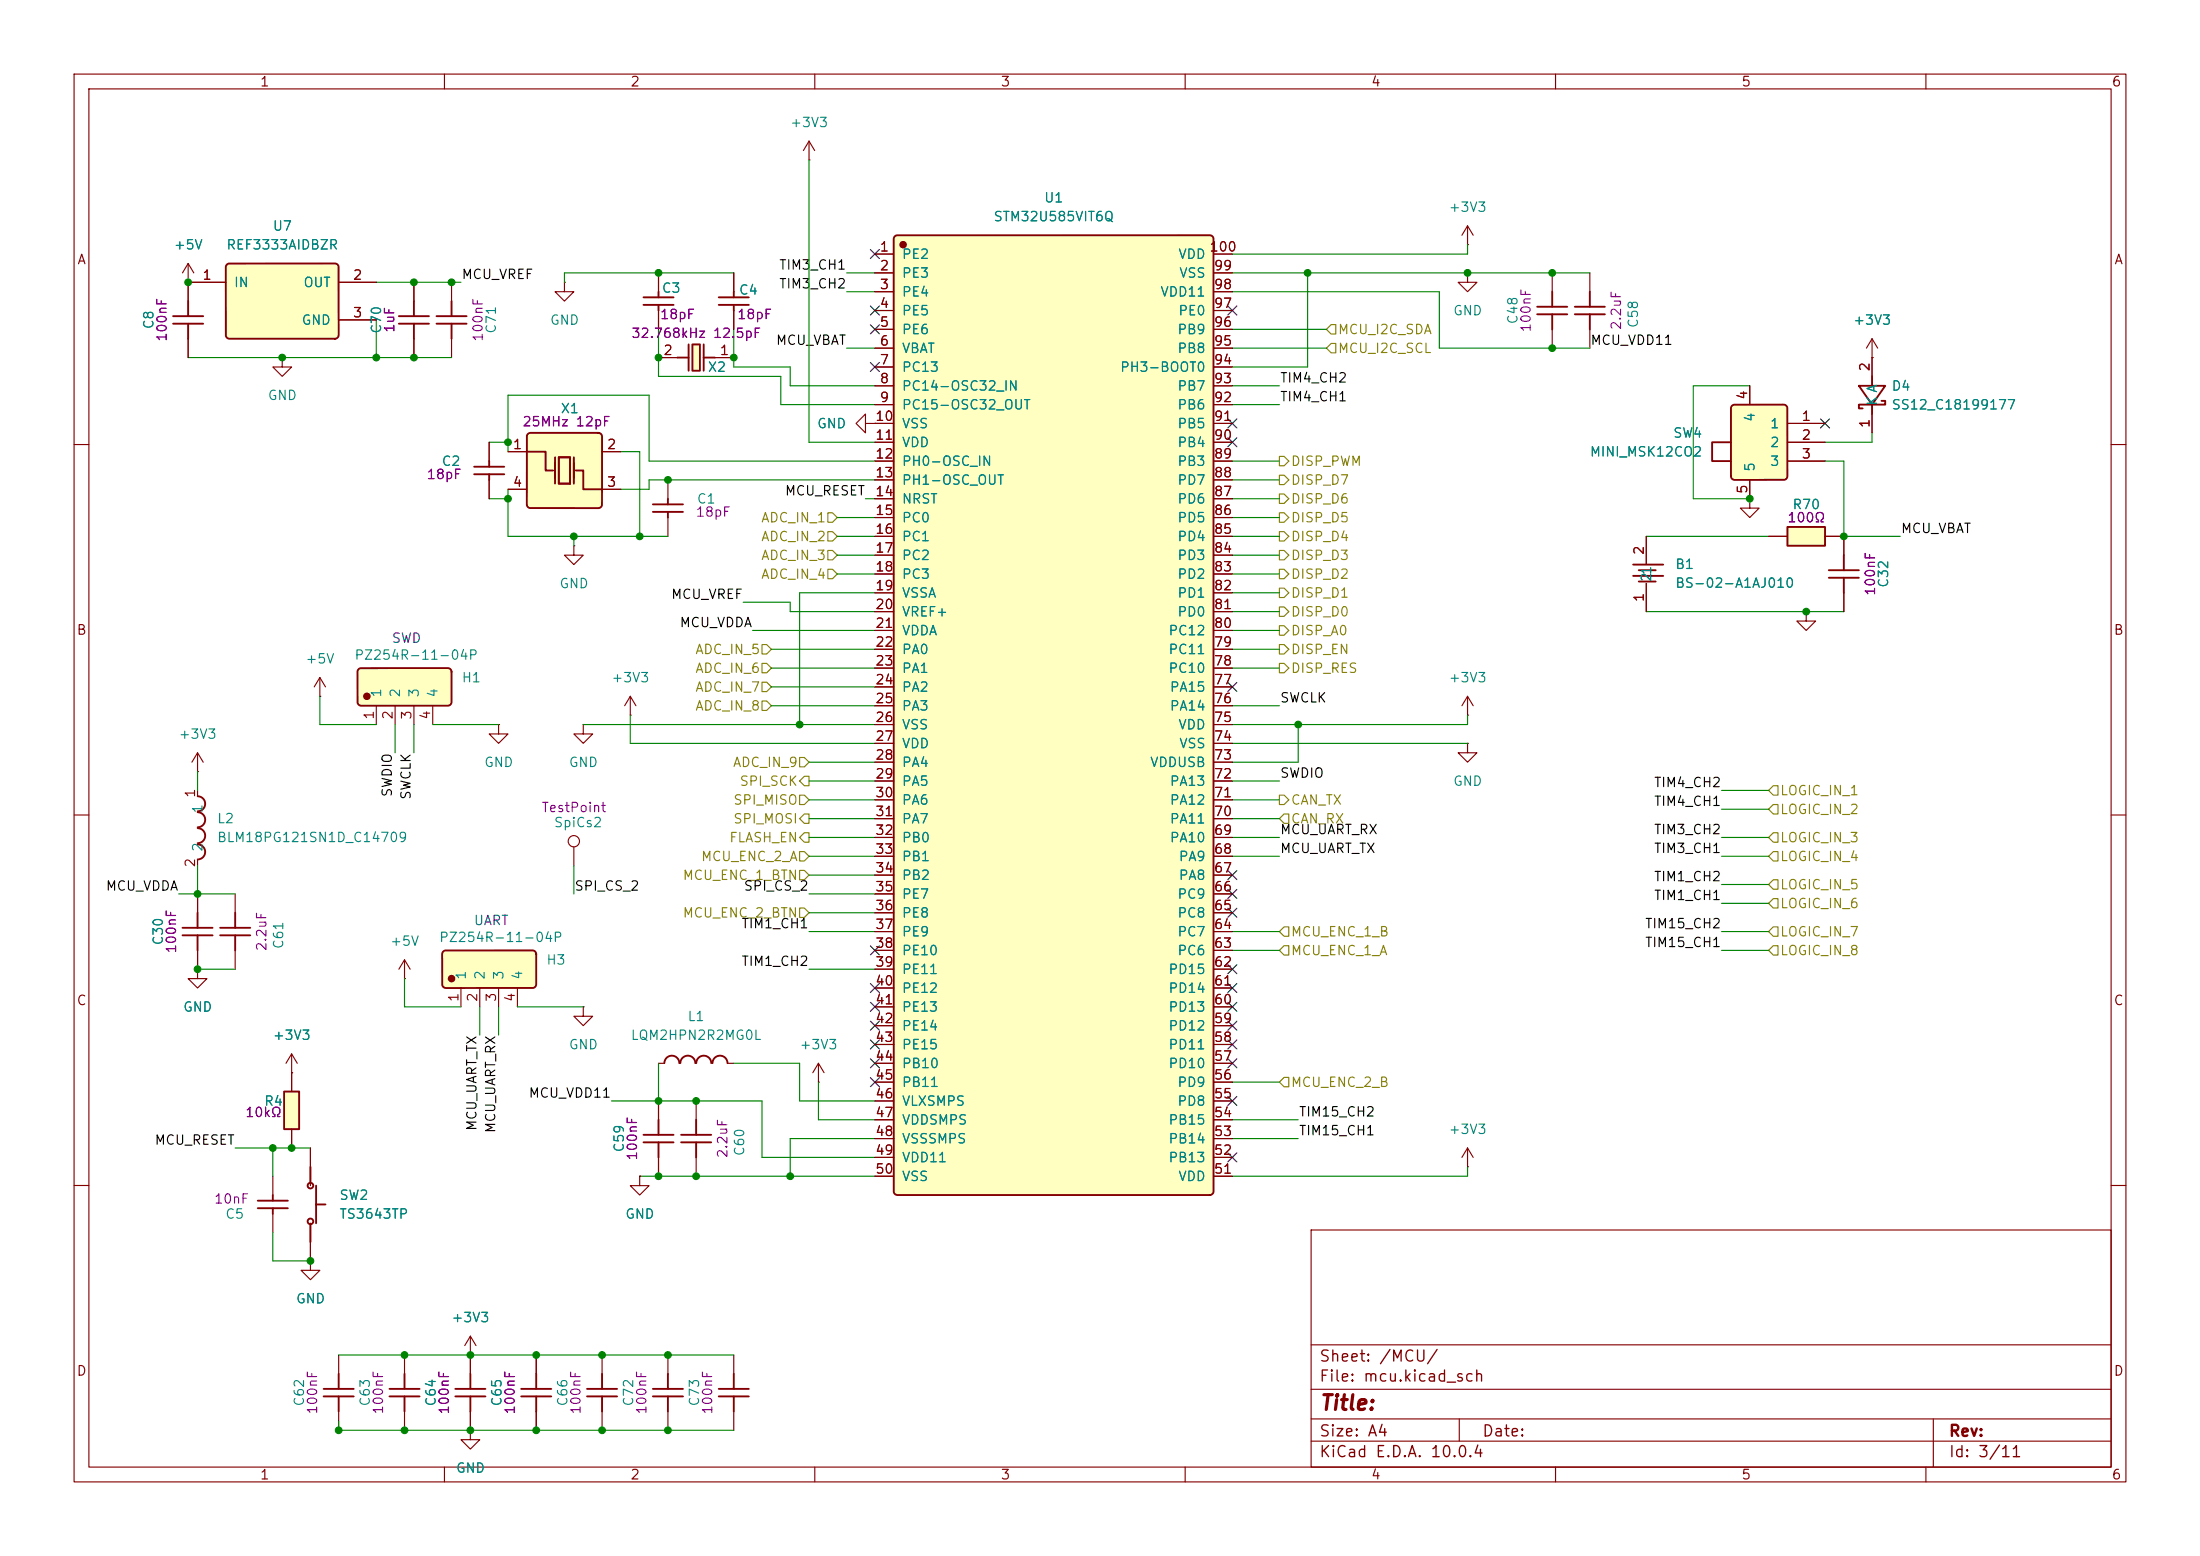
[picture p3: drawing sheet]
<svg xmlns="http://www.w3.org/2000/svg" width="297mm" height="210mm" viewBox="0 0 297 210" stroke-linecap="round" stroke-linejoin="round" font-family="sans-serif">
<g fill="none" stroke="#840000" stroke-width=".15">
<path d="M10 10h277v190h-277zM12 12h273v186h-273zM60 10v2M110 10v2M160 10v2M210 10v2M260 10v2M214.6 36.8v2.6M214.6 44.5v2.5M10 60h2M285 60h2M10 110h2"/>
<path d="M285 110h2M198.1 157.5h.1M198.1 154.9l-.7 1.3M198.1 154.9l.8 1.3M198.1 154.9v2.6M10 160h2M177 166h108v32h-108zM285 160h2M60 198v2M110 198v2M160 198v2M177 194.5h108"/>
<path d="M177 191.5h108M177 187.5h108M177 181.5h108M197 191.5v3M210 198v2M260 198v2M261 191.5v6.5"/>
</g>
<path d="M214.6 39.4v2M212.6 41.4h4.1M212.6 42.4h4.1M214.6 42.4v2.1" fill="none" stroke="#840000" stroke-width=".25"/>
<path d="M71.3 58.6l.3-.2h9.2a.51 .51 0 0 1 .5 .5v9.3l-.2 .2-.3 .2h-9.3l-.2-.2-.2-.3v-9.3z" fill="#ffffc2"/>
<g fill="none" stroke="#840000" stroke-width=".25">
<path d="M71.3 58.6l.3-.2h9.2a.51 .51 0 0 1 .5 .5v9.3l-.2 .2-.3 .2h-9.3l-.2-.2-.2-.3v-9.3zM251 52.1h3.5l-1.8 2.5zM252.7 50.8v1.3M252.7 54.6v1.3M254 54.1h.5v.5h-3.5v.5h.5M71.1 61h2.6v2.5h1M74.9 61.7v3.6M75.4 61.7h1.6v3.6h-1.6zM77.5 61.7v3.6M77.7 63.5h1v2.5h2.6M41.9 157.5v2M34.8 162.1h4.1"/>
<path d="M34.8 163.1h4.1M36.8 161.3v.8M36.8 163.1v.7M41.9 165.4v2.2M42.7 162.6h1.2M42.7 160v5.1"/>
<circle cx="41.9" cy="160" r=".38"/>
<circle cx="41.9" cy="164.8" r=".38"/>
</g>
<g fill="none" stroke="#840000" stroke-width=".15">
<path d="M116.8 57.2v-1.3l-1.2 1.3 1.2 1.2v-1.2h1.3M118.1 57.2h.1M252.7 48.3h.1M252.7 45.7v5.1M252.7 55.9v2.5M252.7 45.7l-.7 1.3M252.7 45.7l.8 1.3M68.6 61h2.5M68.6 66h2.5M81.3 61h2.5M81.3 66h2.5M198.1 96.5h.1"/>
<path d="M198.1 94l-.7 1.3M198.1 94l.8 1.3M198.1 94v2.5M243.8 82.6v1.2h1.3l-1.3 1.3-1.2-1.3h1.2M243.8 82.6h.1M36.8 158.8v2.5M41.9 154.9v5.1M36.8 163.8v2.6M41.9 170.2v1.3h-1.3l1.3 1.2 1.3-1.2h-1.3M41.9 170.2h.1M41.9 165.1v5.1"/>
</g>
<path d="M93.5 46.5h1v3.5h-1z" fill="#ffffc2"/>
<g fill="none" stroke="#840000" stroke-width=".25">
<path d="M99.1 39.4v.7M91.4 48.3h1.6M93 46.5v3.5M93.5 46.5h1v3.5h-1zM95 48.3h1.5M95 46.5v3.5M97 40.1h4.1M97 41.1h4.1M99.1 41.1v.8M246.9 77h4.1M246.9 78h4.1M248.9 74.9v2.1"/>
<path d="M248.9 78v2M43.7 188.5h4.1M43.7 187.5h4.1M45.7 185.4v2.1M45.7 188.5v2M52.6 188.5h4M52.6 187.5h4M54.6 185.4v2.1M54.6 188.5v2"/>
</g>
<path d="M99.1 36.8v2.6M88.9 48.3h2.5M96.5 48.3h2.6M99.1 41.9v2.6M248.9 72.4v2.5M248.9 80v2.6M45.7 182.9v2.5M45.7 190.5v2.5M54.6 182.9v2.5M54.6 190.5v2.5" fill="none" stroke="#840000" stroke-width=".15"/>
<path d="M241.3 71.1h5.1v2.6h-5.1z" fill="#ffffc2"/>
<path d="M241.3 71.1h5.1v2.6h-5.1z" fill="none" stroke="#840000" stroke-width=".25"/>
<path d="M238.8 72.4h2.5M246.4 72.4h2.5" fill="none" stroke="#840000" stroke-width=".15"/>
<path d="M38.4 147.3h2v5.1h-2z" fill="#ffffc2"/>
<g fill="none" stroke="#840000" stroke-width=".25">
<path d="M88.9 39.4v.7M209.5 39.4v2M53.8 42.7h4.1M53.8 43.7h4.1M55.9 40.6v2.1M55.9 43.7v2M58.9 42.7h4.1M58.9 43.7h4.1M61 40.6v2.1M61 43.7v2M86.9 40.1h4M86.9 41.1h4"/>
<path d="M88.9 41.1v.8M207.5 42.4h4.1M207.5 41.4h4.1M209.5 42.4v2.1M64 63h4.1M64 64h4.1M66 62.2v.8M66 64v.8M220.5 77.7h4M220.5 76.2h4M221.2 78.5h2.3M221.2 77h2.3"/>
<path d="M24.6 126.2h4.1M24.6 125.2h4.1M26.7 123.2v2M26.7 126.2v2.1M29.7 126.2h4.1M29.7 125.2h4.1M31.7 123.2v2M31.7 126.2v2.1M38.4 147.3h2v5.1h-2z"/>
</g>
<g fill="none" stroke="#840000" stroke-width=".15">
<path d="M109.2 19.1l.8 1.2M109.2 19.1l-.7 1.2M109.2 19.1v2.5M55.9 38.1v2.5M61 38.1v2.5M76.2 38.1v1.3h1.3l-1.3 1.2-1.3-1.2h1.3M76.2 38.1h.1M88.9 36.8v2.6M109.2 21.6h.1M209.5 36.8v2.6M38.1 48.3v1.2h1.3l-1.3 1.3-1.3-1.3h1.3M38.1 48.3h.1"/>
<path d="M55.9 45.7v2.6M61 45.7v2.6M66 59.7v2.5M88.9 41.9v2.6M209.5 44.5v2.5M66 64.8v2.5M77.5 73.7v1.2h1.2l-1.2 1.3-1.3-1.3h1.3M77.5 73.7h.1M222.2 72.4v3.8M222.2 78.7v3.9M67.3 97.8v1.3h-1.3l1.3 1.2 1.3-1.2h-1.3M67.3 97.8h.1"/>
<path d="M78.7 97.8v1.3h-1.2l1.2 1.2 1.3-1.2h-1.3M78.7 97.8h.1M85.1 96.5h.1M85.1 94l.8 1.3M85.1 94l-.8 1.3M85.1 94v2.5M26.7 130.8v1.3h-1.3l1.3 1.3 1.2-1.3h-1.2M26.7 130.8h.1M26.7 120.7v2.5M26.7 128.3v2.5M31.7 120.7v2.5M31.7 128.3v2.5"/>
<path d="M39.4 144.8h.1M39.4 142.2v5.1M39.4 152.4v2.5M39.4 142.2l.7 1.3M39.4 142.2l-.8 1.3"/>
</g>
<path d="M30.6 35.7l.3-.1h14.3h.3l.2 .4v9.2a.51 .51 0 0 1-.5 .5h-14.2l-.3-.1-.2-.3v-9.2z" fill="#ffffc2"/>
<path d="M30.6 35.7l.3-.1h14.3h.3l.2 .4v9.2a.51 .51 0 0 1-.5 .5h-14.2l-.3-.1-.2-.3v-9.2zM23.4 43.7h4M23.4 42.7h4M25.4 40.6v2.1M25.4 43.7v2" fill="none" stroke="#840000" stroke-width=".25"/>
<g fill="none" stroke="#840000" stroke-width=".15">
<path d="M25.4 38.1h.1M25.4 38.1h5.1M25.4 35.6l.8 1.2M25.4 35.6l-.8 1.2M25.4 35.6v5M45.7 38.1h5.1M25.4 45.7v2.6M45.7 43.2h5.1M236.2 67.3v1.3h-1.3l1.3 1.3 1.3-1.3h-1.3M236.2 67.3h.1M54.6 132.1h.1M54.6 129.5l-.8 1.3"/>
<path d="M54.6 129.5l.8 1.3M54.6 129.5v2.6"/>
</g>
<path d="M233.8 54.8l.3-.2h6.7l.3 .1 .2 .3v9.3l-.1 .2-.3 .3h-6.7a.51 .51 0 0 1-.5-.5v-9.2z" fill="#ffffc2"/>
<path d="M233.7 59.7h-2.6v2.5h2.6M233.8 54.8l.3-.2h6.7l.3 .1 .2 .3v9.3l-.1 .2-.3 .3h-6.7a.51 .51 0 0 1-.5-.5v-9.2zM88.1 68.1h4.1M88.1 69.1h4.1M90.2 67.3v.8M90.2 69.1v.8" fill="none" stroke="#840000" stroke-width=".25"/>
<path d="M236.2 52.1v2.5M241.3 57.2h5.1M241.3 59.7h5.1M90.2 64.8v2.5M90.2 69.9v2.5M236.2 64.8v2.5M241.3 62.2h5.1M63.5 182.9h.1M63.5 180.3l.8 1.3M63.5 180.3l-.8 1.3M63.5 180.3v2.6" fill="none" stroke="#840000" stroke-width=".15"/>
<path d="M48.4 90.3l.3-.1h11.8a.51 .51 0 0 1 .5 .5v4l-.1 .3-.3 .2-11.8 .1-.3-.1-.2-.4v-4.1z" fill="#ffffc2"/>
<circle cx="49.5" cy="94" r=".38" fill="#840000" stroke="#840000" stroke-width=".25"/>
<path d="M48.4 90.3l.3-.1h11.8a.51 .51 0 0 1 .5 .5v4l-.1 .3-.3 .2-11.8 .1-.3-.1-.2-.4v-4.1z" fill="none" stroke="#840000" stroke-width=".25"/>
<path d="M43.2 94h.1M43.2 91.4l-.8 1.3M43.2 91.4l.7 1.3M43.2 91.4v2.6M50.8 95.3v2.5M53.3 95.3v2.5M55.9 95.3v2.5M58.4 95.3v2.5" fill="none" stroke="#840000" stroke-width=".15"/>
<path d="M120.8 31.9l.3-.1h42.2h.3l.2 .3v128.7a.51 .51 0 0 1-.5 .5h-42.1l-.3-.1-.2-.2-.1-128.7z" fill="#ffffc2"/>
<circle cx="121.9" cy="33" r=".38" fill="#840000" stroke="#840000" stroke-width=".25"/>
<g fill="none" stroke="#840000" stroke-width=".25">
<path d="M120.8 31.9l.3-.1h42.2h.3l.2 .3v128.7a.51 .51 0 0 1-.5 .5h-42.1l-.3-.1-.2-.2-.1-128.7zM26.7 107.5a1.01 1.01 0 0 1 1 1 1.01 1.01 0 0 1-1 1M26.7 114a1.01 1.01 0 0 1 1 1 1.01 1.01 0 0 1-1 1M26.7 109.6a1.01 1.01 0 0 1 1 1 1.01 1.01 0 0 1-1 1M26.7 111.8a1.01 1.01 0 0 1 1 1 1.01 1.01 0 0 1-1 1M70.4 188.5h4M70.4 187.5h4M72.4 185.4v2.1M72.4 188.5v2M79.2 188.5h4.1M79.2 187.5h4.1M81.3 185.4v2.1"/>
<path d="M81.3 188.5v2"/>
</g>
<g fill="none" stroke="#840000" stroke-width=".15">
<path d="M118.1 34.3h2.5M118.1 36.8h2.5M118.1 39.4h2.5M163.8 34.3h2.6M163.8 36.8h2.6M163.8 39.4h2.6M118.1 41.9h2.5M118.1 44.5h2.5M118.1 47h2.5M118.1 49.5h2.5M118.1 52.1h2.5M118.1 54.6h2.5"/>
<path d="M118.1 57.2h2.5M118.1 59.7h2.5M163.8 41.9h2.6M163.8 44.5h2.6M163.8 47h2.6M163.8 49.5h2.6M163.8 52.1h2.6M163.8 54.6h2.6M163.8 57.2h2.6M163.8 59.7h2.6M118.1 62.2h2.5M118.1 64.8h2.5"/>
<path d="M118.1 67.3h2.5M118.1 69.9h2.5M118.1 72.4h2.5M118.1 74.9h2.5M118.1 77.5h2.5M163.8 62.2h2.6M163.8 64.8h2.6M163.8 67.3h2.6M163.8 69.9h2.6M163.8 72.4h2.6M163.8 74.9h2.6M163.8 77.5h2.6"/>
<path d="M118.1 80h2.5M118.1 82.6h2.5M118.1 85.1h2.5M118.1 87.6h2.5M118.1 90.2h2.5M118.1 92.7h2.5M118.1 95.3h2.5M118.1 97.8h2.5M163.8 80h2.6M163.8 82.6h2.6M163.8 85.1h2.6M163.8 87.6h2.6"/>
<path d="M163.8 90.2h2.6M163.8 92.7h2.6M163.8 95.3h2.6M163.8 97.8h2.6M26.7 104.1h.1M26.7 101.6l.7 1.3M26.7 101.6l-.8 1.3M26.7 101.6v2.5M26.7 106.7v.7M26.7 116.1v.7M118.1 100.3h2.5M118.1 102.9h2.5"/>
<path d="M118.1 105.4h2.5M118.1 108h2.5M118.1 110.5h2.5M118.1 113h2.5M118.1 115.6h2.5M118.1 118.1h2.5M163.8 100.3h2.6M163.8 102.9h2.6M163.8 105.4h2.6M163.8 108h2.6M163.8 110.5h2.6M163.8 113h2.6"/>
<path d="M163.8 115.6h2.6M163.8 118.1h2.6M118.1 120.7h2.5M118.1 123.2h2.5M118.1 125.7h2.5M118.1 128.3h2.5M118.1 130.8h2.5M118.1 133.4h2.5M118.1 135.9h2.5M118.1 138.4h2.5M163.8 120.7h2.6M163.8 123.2h2.6"/>
<path d="M163.8 125.7h2.6M163.8 128.3h2.6M163.8 130.8h2.6M163.8 133.4h2.6M163.8 135.9h2.6M163.8 138.4h2.6M86.4 158.8v1.2h-1.3l1.3 1.3 1.2-1.3h-1.2M86.4 158.8h.1M118.1 141h2.5M118.1 143.5h2.5M118.1 146.1h2.5M118.1 148.6h2.5"/>
<path d="M118.1 151.1h2.5M118.1 153.7h2.5M118.1 156.2h2.5M118.1 158.8h2.5M163.8 141h2.6M163.8 143.5h2.6M163.8 146.1h2.6M163.8 148.6h2.6M163.8 151.1h2.6M163.8 153.7h2.6M163.8 156.2h2.6M163.8 158.8h2.6"/>
<path d="M72.4 182.9v2.5M72.4 190.5v2.5M81.3 182.9v2.5M81.3 190.5v2.5"/>
</g>
<path d="M59.8 128.4l.3-.1h11.8a.51 .51 0 0 1 .5 .5v4l-.1 .3-.2 .2-11.9 .1-.4-.2-.1-.3v-4.1z" fill="#ffffc2"/>
<circle cx="61" cy="132.1" r=".38" fill="#840000" stroke="#840000" stroke-width=".25"/>
<g fill="none" stroke="#840000" stroke-width=".25">
<path d="M59.8 128.4l.3-.1h11.8a.51 .51 0 0 1 .5 .5v4l-.1 .3-.2 .2-11.9 .1-.4-.2-.1-.3v-4.1zM86.9 154.2h4M86.9 153.2h4M88.9 151.1v2.1M88.9 154.2v2M89.7 143.5a1.01 1.01 0 0 1 1-1 1.01 1.01 0 0 1 1 1M91.8 143.5a1.01 1.01 0 0 1 1.1-1 1.01 1.01 0 0 1 1 1M91.9 154.2h4.1M91.9 153.2h4.1M94 151.1v2.1M94 154.2v2M94 143.5a1.01 1.01 0 0 1 1-1 1.01 1.01 0 0 1 1 1"/>
<path d="M96.2 143.5a1.01 1.01 0 0 1 1-1 1.01 1.01 0 0 1 1 1M61.5 188.5h4M61.5 187.5h4M63.5 185.4v2.1M63.5 188.5v2M88.1 188.5h4.1M88.1 187.5h4.1M90.2 185.4v2.1M90.2 188.5v2M97 188.5h4.1M97 187.5h4.1M99.1 185.4v2.1"/>
<path d="M99.1 188.5v2"/>
</g>
<g fill="none" stroke="#840000" stroke-width=".15">
<path d="M25.4 38.1h.1M25.4 38.1v2.5M25.4 38.1h5.1M45.7 38.1h5.1M55.9 38.1v2.5M88.9 36.8v2.6M99.1 36.8v2.6M118.1 34.3h2.5M118.1 36.8h2.5M118.1 39.4h2.5M163.8 34.3h2.6M163.8 36.8h2.6"/>
<path d="M163.8 39.4h2.6M198.1 33h.1M198.1 36.8v1.3h1.3l-1.3 1.3-1.3-1.3h1.3M198.1 36.8h.1M198.1 30.5l-.7 1.3M198.1 30.5l.8 1.3M198.1 30.5v2.5M25.4 45.7v2.6M45.7 43.2h5.1M55.9 45.7v2.6M66 59.7v2.5M88.9 41.9v2.6"/>
<path d="M88.9 48.3h2.5M96.5 48.3h2.6M99.1 41.9v2.6M118.1 57.2h.1M118.1 57.2h2.5M118.1 59.7h2.5M118.1 41.9h2.5M118.1 44.5h2.5M118.1 47h2.5M118.1 49.5h2.5M118.1 52.1h2.5M118.1 54.6h2.5"/>
<path d="M163.8 57.2h2.6M163.8 59.7h2.6M163.8 41.9h2.6M163.8 44.5h2.6M163.8 47h2.6M163.8 49.5h2.6M163.8 52.1h2.6M163.8 54.6h2.6M236.2 52.1v2.5M241.3 57.2h5.1M241.3 59.7h5.1M252.7 48.3h.1"/>
<path d="M252.7 48.3v2.5M252.7 55.9v2.5M66 64.8v2.5M68.6 61h2.5M68.6 66h2.5M81.3 61h2.5M81.3 66h2.5M118.1 62.2h2.5M118.1 72.4h2.5M118.1 64.8h2.5M118.1 67.3h2.5M118.1 69.9h2.5"/>
<path d="M118.1 74.9h2.5M118.1 77.5h2.5M163.8 62.2h2.6M163.8 72.4h2.6M163.8 64.8h2.6M163.8 67.3h2.6M163.8 69.9h2.6M163.8 74.9h2.6M163.8 77.5h2.6M222.2 72.4v3.8M222.2 78.7v3.9M236.2 67.3h.1"/>
<path d="M236.2 64.8v2.5M238.8 72.4h2.5M241.3 62.2h5.1M246.4 72.4h2.5v2.5M118.1 80h2.5M118.1 82.6h2.5M118.1 85.1h2.5M118.1 87.6h2.5M118.1 90.2h2.5M118.1 92.7h2.5M118.1 95.3h2.5M118.1 97.8h2.5"/>
<path d="M163.8 80h2.6M163.8 82.6h2.6M163.8 85.1h2.6M163.8 87.6h2.6M163.8 90.2h2.6M163.8 92.7h2.6M163.8 95.3h2.6M163.8 97.8h2.6M248.9 80v2.6M77.5 114.3v2.5M118.1 100.3h2.5M118.1 102.9h2.5"/>
<path d="M118.1 105.4h2.5M118.1 108h2.5M118.1 110.5h2.5M118.1 113h2.5M118.1 115.6h2.5M118.1 118.1h2.5M163.8 100.3h2.6M163.8 102.9h2.6M163.8 105.4h2.6M163.8 108h2.6M163.8 110.5h2.6M163.8 113h2.6"/>
<path d="M163.8 115.6h2.6M163.8 118.1h2.6M198.1 100.3v1.3h1.3l-1.3 1.3-1.3-1.3h1.3M198.1 100.3h.1M26.7 130.8h.1M26.7 120.7v2.5M26.7 128.3v2.5M62.2 133.4v2.5M64.8 133.4v2.5M67.3 133.4v2.5M69.8 133.4v2.5M78.7 135.9v1.3h-1.2l1.2 1.2 1.3-1.2h-1.3"/>
<path d="M78.7 135.9h.1M118.1 120.7h2.5M118.1 123.2h2.5M118.1 125.7h2.5M118.1 128.3h2.5M118.1 130.8h2.5M118.1 133.4h2.5M118.1 135.9h2.5M118.1 138.4h2.5M163.8 120.7h2.6M163.8 123.2h2.6M163.8 125.7h2.6"/>
<path d="M163.8 128.3h2.6M163.8 130.8h2.6M163.8 133.4h2.6M163.8 135.9h2.6M163.8 138.4h2.6M39.4 144.8h.1M39.4 144.8v2.5M39.4 152.4v2.5M41.9 154.9v5.1M86.4 158.8h.1M88.9 148.6v2.5M88.9 156.2v2.6"/>
<path d="M88.9 143.5h.8M94 148.6v2.5M94 156.2v2.6M98.3 143.5h.8M110.5 146.1h.1M110.5 143.5l.8 1.3M110.5 143.5l-.8 1.3M110.5 143.5v2.6M118.1 143.5h2.5M118.1 141h2.5M118.1 146.1h2.5M118.1 148.6h2.5"/>
<path d="M118.1 151.1h2.5M118.1 153.7h2.5M118.1 156.2h2.5M118.1 158.8h2.5M163.8 143.5h2.6M163.8 141h2.6M163.8 146.1h2.6M163.8 148.6h2.6M163.8 151.1h2.6M163.8 153.7h2.6M163.8 156.2h2.6M163.8 158.8h2.6"/>
<path d="M41.9 170.2h.1M41.9 165.1v5.1M63.5 193v1.3h-1.3l1.3 1.3 1.3-1.3h-1.3M63.5 193h.1M63.5 182.9h.1M63.5 182.9v2.5M63.5 190.5v2.5M72.4 182.9v2.5M72.4 190.5v2.5M90.2 182.9v2.5M90.2 190.5v2.5M99.1 182.9v2.5"/>
<path d="M99.1 190.5v2.5"/>
<circle cx="77.5" cy="113.5" r=".76"/>
</g>
<g fill="none" stroke="#848400" stroke-width=".15">
<path d="M179.7 46.4h.6v1.2h-.6l-.6-.6zM179.7 43.8h.6v1.3h-.6l-.6-.6zM111.8 69.2h.6l.6 .7-.6 .6h-.6zM111.8 74.3h.6l.6 .6-.6 .7h-.6zM111.8 76.8h.6l.6 .7-.6 .6h-.6zM111.8 71.8h.6l.6 .6-.6 .6h-.6zM172.7 64.1h.7l.6 .7-.6 .6h-.7zM172.7 69.2h.7l.6 .7-.6 .6h-.7zM172.7 79.4h.7l.6 .6-.6 .6h-.7zM172.7 74.3h.7l.6 .6-.6 .7h-.7zM172.7 66.7h.7l.6 .6-.6 .6h-.7zM172.7 76.8h.7l.6 .7-.6 .6h-.7z"/>
<path d="M172.7 71.8h.7l.6 .6-.6 .6h-.7zM172.7 61.6h.7l.6 .6-.6 .7h-.7zM102.9 87h.6l.6 .6-.6 .7h-.6zM102.9 92.1h.6l.6 .6-.6 .6h-.6zM102.9 94.6h.6l.6 .7-.6 .6h-.6zM102.9 89.5h.6l.6 .7-.6 .6h-.6zM172.7 87h.7l.6 .6-.6 .7h-.7zM172.7 89.5h.7l.6 .7-.6 .6h-.7zM172.7 84.5h.7l.6 .6-.6 .6h-.7zM172.7 81.9h.7l.6 .7-.6 .6h-.7zM107.9 105.4l.7-.6h.6v1.2h-.6zM107.9 107.3h.7l.6 .7-.6 .6h-.7z"/>
<path d="M107.9 114.9h.7l.6 .7-.6 .6h-.7zM107.9 117.5h.7l.6 .6-.6 .6h-.7zM107.9 102.2h.7l.6 .7-.6 .6h-.7zM108.6 109.9h.6v1.2h-.6l-.7-.6zM108.6 112.4h.6v1.3h-.6l-.7-.7zM172.7 107.3h.7l.6 .7-.6 .6h-.7zM173.4 109.9h.6v1.2h-.6l-.7-.6zM238.8 106.7l.6-.7h.6v1.3h-.6zM238.8 119.4l.6-.7h.6v1.3h-.6zM238.8 113l.6-.6h.6v1.3h-.6zM239.4 108.6h.6v1.3h-.6l-.6-.7zM239.4 114.9h.6v1.3h-.6l-.6-.6z"/>
<path d="M107.9 122.6h.7l.6 .6-.6 .6h-.7zM173.4 127.6h.6v1.3h-.6l-.7-.6zM173.4 125.1h.6v1.3h-.6l-.7-.7zM239.4 121.3h.6v1.3h-.6l-.6-.7zM239.4 127.6h.6v1.3h-.6l-.6-.6zM239.4 125.1h.6v1.3h-.6l-.6-.7zM173.4 145.4h.6v1.3h-.6l-.7-.6z"/>
</g>
<g fill="none" stroke="#008400" stroke-width=".15">
<path d="M50.8 38.1h11.4M99.1 36.8h-22.9v1.3M109.2 21.6v38.1h8.9M114.3 36.8h3.8M114.3 39.4h3.8M166.4 39.4h27.9v7.6h20.3M166.4 36.8h48.2M176.5 36.8v12.7h-10.1M198.1 33v1.3h-31.7M25.4 48.3h35.6M50.8 43.2v5.1M66 59.7h2.6"/>
<path d="M88.9 44.5v6.3h16.5v3.8h12.7M99.1 44.5v5h7.6v2.6h11.4M114.3 47h3.8M166.4 54.6h6.3M166.4 47h12.7M166.4 52.1h6.3M166.4 44.5h12.7M236.2 52.1h-7.6v15.2h7.6M252.7 58.4v1.3h-6.3M66 67.3h2.6M68.6 66v6.4h21.6M68.6 61v-7.7h19v8.9h30.5"/>
<path d="M77.5 72.4v1.3M83.8 61h2.6v11.4M113 69.9h5.1M113 72.4h5.1M113 77.5h5.1M113 74.9h5.1M116.8 67.3h1.3M118.1 64.8h-30.5v1.2h-3.8M166.4 69.9h6.3M166.4 72.4h6.3M166.4 62.2h6.3M166.4 67.3h6.3"/>
<path d="M166.4 64.8h6.3M166.4 77.5h6.3M166.4 74.9h6.3M222.2 72.4h16.6M246.4 62.2h2.5v10.2h7.6M43.2 94v3.8h7.6M53.3 97.8v3.8M55.9 97.8v3.8M58.4 97.8h8.9M78.7 97.8h39.4M85.1 96.5v3.8h33M100.3 81.3h6.4v1.3h11.4"/>
<path d="M101.6 85.1h16.5M104.1 90.2h14M104.1 95.3h14M104.1 87.6h14M104.1 92.7h14M118.1 80h-10.2v17.8M166.4 90.2h6.3M166.4 95.3h6.3M166.4 87.6h6.3M166.4 82.6h6.3M166.4 80h6.3M166.4 85.1h6.3"/>
<path d="M175.3 97.8v5.1h-8.9M198.1 96.5v1.3h-31.7M222.2 82.6h26.7M26.7 104.1v2.6M26.7 116.8v3.9M77.5 116.8v3.9M109.2 115.6h8.9M109.2 105.4h8.9M109.2 113h8.9M109.2 110.5h8.9M109.2 108h8.9M109.2 118.1h8.9"/>
<path d="M109.2 102.9h8.9M166.4 115.6h6.3M166.4 100.3h31.7M166.4 105.4h6.3M166.4 113h6.3M166.4 110.5h6.3M166.4 108h6.3M232.4 106.7h6.4M232.4 115.6h6.4M232.4 109.2h6.4M232.4 119.4h6.4M232.4 113h6.4"/>
<path d="M24.1 120.7h7.6M26.7 130.8h5M54.6 132.1v3.8h7.6M64.8 135.9v3.8M67.3 135.9v3.8M69.8 135.9h8.9M109.2 125.7h8.9M109.2 120.7h8.9M109.2 123.2h8.9M109.2 130.8h8.9M166.4 128.3h6.3M166.4 125.7h6.3"/>
<path d="M232.4 128.3h6.4M232.4 121.9h6.4M232.4 125.7h6.4M31.7 154.9h10.2M36.8 154.9v3.9M82.5 148.6h20.4v7.6h15.2M86.4 158.8h31.7M88.9 143.5v5.1M99.1 143.5h8.8v5.1h10.2M110.5 146.1v5h7.6M118.1 153.7h-11.4v5.1M166.4 146.1h6.3"/>
<path d="M166.4 151.1h8.9M166.4 153.7h8.9M198.1 157.5v1.3h-31.7M36.8 166.4v3.8h5.1M45.7 182.9h53.4M45.7 191.8v1.2h53.4"/>
</g>
<g fill="none" stroke="#000084" stroke-width=".15">
<path d="M117.5 33.7l1.2 1.2M118.7 33.7l-1.2 1.2M117.5 48.9l1.2 1.2M117.5 43.8l1.2 1.3M117.5 41.3l1.2 1.2M118.7 48.9l-1.2 1.2M118.7 43.8l-1.2 1.3M118.7 41.3l-1.2 1.2M165.8 59.1l1.2 1.2M165.8 56.5l1.2 1.3M165.8 41.3l1.2 1.2M167 59.1l-1.2 1.2"/>
<path d="M167 56.5l-1.2 1.3M167 41.3l-1.2 1.2M245.8 56.5l1.2 1.3M247 56.5l-1.2 1.3M165.8 92.1l1.2 1.2M167 92.1l-1.2 1.2M165.8 117.5l1.2 1.2M167 117.5l-1.2 1.2M117.5 127.7l1.2 1.2M117.5 132.7l1.2 1.3M117.5 137.8l1.2 1.2M117.5 135.3l1.2 1.2"/>
<path d="M118.7 127.7l-1.2 1.2M118.7 132.7l-1.2 1.3M118.7 137.8l-1.2 1.2M118.7 135.3l-1.2 1.2M165.8 137.8l1.2 1.2M165.8 130.2l1.2 1.2M165.8 132.7l1.2 1.3M165.8 135.3l1.2 1.2M165.8 122.6l1.2 1.2M165.8 120l1.2 1.3M167 137.8l-1.2 1.2M167 130.2l-1.2 1.2"/>
<path d="M167 132.7l-1.2 1.3M167 135.3l-1.2 1.2M167 122.6l-1.2 1.2M167 120l-1.2 1.3M117.5 140.4l1.2 1.2M117.5 142.9l1.2 1.2M117.5 145.4l1.2 1.3M118.7 140.4l-1.2 1.2M118.7 142.9l-1.2 1.2M118.7 145.4l-1.2 1.3M165.8 142.9l1.2 1.2M165.8 155.6l1.2 1.2"/>
<path d="M165.8 148l1.2 1.2M165.8 140.4l1.2 1.2M167 142.9l-1.2 1.2M167 155.6l-1.2 1.2M167 148l-1.2 1.2M167 140.4l-1.2 1.2"/>
</g>
<g fill="#008400" stroke="#008400" stroke-width=".14">
<circle cx="41.9" cy="170.2" r=".46"/>
<circle cx="36.8" cy="154.9" r=".46"/>
<circle cx="45.7" cy="193" r=".46"/>
<circle cx="39.4" cy="154.9" r=".46"/>
<circle cx="26.7" cy="130.8" r=".46"/>
<circle cx="26.7" cy="120.7" r=".46"/>
<circle cx="94" cy="158.8" r=".46"/>
<circle cx="88.9" cy="158.8" r=".46"/>
<circle cx="106.7" cy="158.8" r=".46"/>
<circle cx="88.9" cy="148.6" r=".46"/>
<circle cx="94" cy="148.6" r=".46"/>
<circle cx="63.5" cy="193" r=".46"/>
<circle cx="54.6" cy="193" r=".46"/>
<circle cx="90.2" cy="193" r=".46"/>
<circle cx="81.3" cy="193" r=".46"/>
<circle cx="90.2" cy="182.9" r=".46"/>
<circle cx="81.3" cy="182.9" r=".46"/>
<circle cx="72.4" cy="182.9" r=".46"/>
<circle cx="72.4" cy="193" r=".46"/>
<circle cx="54.6" cy="182.9" r=".46"/>
<circle cx="63.5" cy="182.9" r=".46"/>
<circle cx="236.2" cy="67.3" r=".46"/>
<circle cx="209.5" cy="47" r=".46"/>
<circle cx="198.1" cy="36.8" r=".46"/>
<circle cx="248.9" cy="72.4" r=".46"/>
<circle cx="243.8" cy="82.6" r=".46"/>
<circle cx="209.5" cy="36.8" r=".46"/>
<circle cx="176.5" cy="36.8" r=".46"/>
<circle cx="175.3" cy="97.8" r=".46"/>
<circle cx="107.9" cy="97.8" r=".46"/>
<circle cx="77.5" cy="72.4" r=".46"/>
<circle cx="86.4" cy="72.4" r=".46"/>
<circle cx="68.6" cy="59.7" r=".46"/>
<circle cx="55.9" cy="48.3" r=".46"/>
<circle cx="25.4" cy="38.1" r=".46"/>
<circle cx="38.1" cy="48.3" r=".46"/>
<circle cx="55.9" cy="38.1" r=".46"/>
<circle cx="50.8" cy="48.3" r=".46"/>
<circle cx="68.6" cy="67.3" r=".46"/>
<circle cx="61" cy="38.1" r=".46"/>
<circle cx="88.9" cy="36.8" r=".46"/>
<circle cx="99.1" cy="48.3" r=".46"/>
<circle cx="88.9" cy="48.3" r=".46"/>
<circle cx="90.2" cy="64.8" r=".46"/>
</g>
<text font-size="2" fill="#840000" x="178" y="190.8">Title:</text>
<g font-size="1.5" fill="#840000">
<text x="178" y="184.2">Sheet: /MCU/</text>
<text x="178" y="186.9">File: mcu.kicad_sch</text>
<text x="178" y="197.1">KiCad E.D.A. 10.0.4</text>
<text x="178" y="194.3">Size: A4</text>
<text x="200" y="194.3">Date:</text>
<text x="263" y="194.3">Rev:</text>
<text x="263" y="197.1">Id: 3/11</text>
</g>
<g font-size="1.3" fill="#840000">
<text x="35" y="12">1</text>
<text x="85" y="12">2</text>
<text x="135" y="12">3</text>
<text x="185" y="12">4</text>
<text x="235" y="12">5</text>
<text x="285" y="12">6</text>
<text x="10.3" y="36">A</text>
<text x="118.7" y="34.3">1</text>
<text x="163.2" y="34.3">100</text>
<text x="285.3" y="36">A</text>
<text x="27.2" y="38.1">1</text>
<text x="47.6" y="38.1">2</text>
<text x="118.7" y="36.8">2</text>
<text x="118.7" y="39.3">3</text>
<text x="118.7" y="41.9">4</text>
<text x="163.8" y="41.9">97</text>
<text x="163.8" y="39.3">98</text>
<text x="163.8" y="36.8">99</text>
<text x="47.6" y="43.2">3</text>
<text x="118.7" y="44.4">5</text>
<text x="118.7" y="47">6</text>
<text x="163.8" y="47">95</text>
<text x="163.8" y="44.4">96</text>
<text x="89.5" y="48.2">2</text>
<text x="97.1" y="48.2">1</text>
<text x="118.7" y="49.5">7</text>
<text x="118.7" y="52">8</text>
<text x="163.8" y="52">93</text>
<text x="163.8" y="49.5">94</text>
<text x="252.7" y="50.2" transform="rotate(-90 252.7 50.2)">2</text>
<text x="118.1" y="57.1">10</text>
<text x="118.1" y="59.7">11</text>
<text x="118.7" y="54.6">9</text>
<text x="163.8" y="59.7">90</text>
<text x="163.8" y="57.1">91</text>
<text x="163.8" y="54.6">92</text>
<text x="236.2" y="54" transform="rotate(-90 236.2 54)">4</text>
<text x="243.1" y="57.1">1</text>
<text x="243.1" y="59.7">2</text>
<text x="252.7" y="57.9" transform="rotate(-90 252.7 57.9)">1</text>
<text x="69.1" y="60.9">1</text>
<text x="81.8" y="60.9">2</text>
<text x="118.1" y="62.2">12</text>
<text x="118.1" y="64.7">13</text>
<text x="163.8" y="64.7">88</text>
<text x="163.8" y="62.2">89</text>
<text x="243.1" y="62.2">3</text>
<text x="69.1" y="66">4</text>
<text x="81.8" y="66">3</text>
<text x="118.1" y="67.3">14</text>
<text x="118.1" y="69.8">15</text>
<text x="163.8" y="69.8">86</text>
<text x="163.8" y="67.3">87</text>
<text x="236.2" y="66.7" transform="rotate(-90 236.2 66.7)">5</text>
<text x="118.1" y="72.4">16</text>
<text x="118.1" y="74.9">17</text>
<text x="118.1" y="77.4">18</text>
<text x="163.8" y="77.4">83</text>
<text x="163.8" y="74.9">84</text>
<text x="163.8" y="72.4">85</text>
<text x="222.2" y="75" transform="rotate(-90 222.2 75)">2</text>
<text x="118.1" y="80">19</text>
<text x="118.1" y="82.5">20</text>
<text x="163.8" y="82.5">81</text>
<text x="163.8" y="80">82</text>
<text x="222.2" y="81.4" transform="rotate(-90 222.2 81.4)">1</text>
<text x="10.3" y="86">B</text>
<text x="118.1" y="85.1">21</text>
<text x="118.1" y="87.6">22</text>
<text x="163.8" y="87.6">79</text>
<text x="163.8" y="85.1">80</text>
<text x="285.3" y="86">B</text>
<text x="118.1" y="90.1">23</text>
<text x="118.1" y="92.7">24</text>
<text x="118.1" y="95.2">25</text>
<text x="163.8" y="95.2">76</text>
<text x="163.8" y="92.7">77</text>
<text x="163.8" y="90.1">78</text>
<text x="50.8" y="97.2" transform="rotate(-90 50.8 97.2)">1</text>
<text x="53.3" y="97.2" transform="rotate(-90 53.3 97.2)">2</text>
<text x="55.9" y="97.2" transform="rotate(-90 55.9 97.2)">3</text>
<text x="58.4" y="97.2" transform="rotate(-90 58.4 97.2)">4</text>
<text x="118.1" y="97.8">26</text>
<text x="118.1" y="100.3">27</text>
<text x="163.8" y="100.3">74</text>
<text x="163.8" y="97.8">75</text>
<text x="26.6" y="107.8" transform="rotate(-90 26.6 107.8)">1</text>
<text x="118.1" y="102.8">28</text>
<text x="118.1" y="105.4">29</text>
<text x="118.1" y="107.9">30</text>
<text x="163.8" y="107.9">71</text>
<text x="163.8" y="105.4">72</text>
<text x="163.8" y="102.8">73</text>
<text x="118.1" y="110.5">31</text>
<text x="118.1" y="113">32</text>
<text x="163.8" y="113">69</text>
<text x="163.8" y="110.5">70</text>
<text x="26.6" y="117.2" transform="rotate(-90 26.6 117.2)">2</text>
<text x="118.1" y="115.5">33</text>
<text x="118.1" y="118.1">34</text>
<text x="163.8" y="118.1">67</text>
<text x="163.8" y="115.5">68</text>
<text x="118.1" y="120.6">35</text>
<text x="118.1" y="123.2">36</text>
<text x="118.1" y="125.7">37</text>
<text x="163.8" y="125.7">64</text>
<text x="163.8" y="123.2">65</text>
<text x="163.8" y="120.6">66</text>
<text x="118.1" y="128.2">38</text>
<text x="118.1" y="130.8">39</text>
<text x="163.8" y="130.8">62</text>
<text x="163.8" y="128.2">63</text>
<text x="10.3" y="136">C</text>
<text x="62.2" y="135.3" transform="rotate(-90 62.2 135.3)">1</text>
<text x="64.7" y="135.3" transform="rotate(-90 64.7 135.3)">2</text>
<text x="67.3" y="135.3" transform="rotate(-90 67.3 135.3)">3</text>
<text x="69.8" y="135.3" transform="rotate(-90 69.8 135.3)">4</text>
<text x="118.1" y="133.3">40</text>
<text x="118.1" y="135.9">41</text>
<text x="163.8" y="135.9">60</text>
<text x="163.8" y="133.3">61</text>
<text x="285.3" y="136">C</text>
<text x="118.1" y="138.4">42</text>
<text x="118.1" y="140.9">43</text>
<text x="118.1" y="143.5">44</text>
<text x="163.8" y="143.5">57</text>
<text x="163.8" y="140.9">58</text>
<text x="163.8" y="138.4">59</text>
<text x="118.1" y="146">45</text>
<text x="118.1" y="148.6">46</text>
<text x="163.8" y="148.6">55</text>
<text x="163.8" y="146">56</text>
<text x="118.1" y="151.1">47</text>
<text x="118.1" y="153.6">48</text>
<text x="163.8" y="153.6">53</text>
<text x="163.8" y="151.1">54</text>
<text x="118.1" y="156.2">49</text>
<text x="118.1" y="158.7">50</text>
<text x="163.8" y="158.7">51</text>
<text x="163.8" y="156.2">52</text>
<text x="10.3" y="186">D</text>
<text x="285.3" y="186">D</text>
<text x="35" y="200">1</text>
<text x="85" y="200">2</text>
<text x="135" y="200">3</text>
<text x="185" y="200">4</text>
<text x="235" y="200">5</text>
<text x="285" y="200">6</text>
</g>
<g font-size="1.3" fill="#008484">
<text x="106.6" y="17.5">+3V3</text>
<text x="140.9" y="27.6">U1</text>
<text x="195.5" y="28.9">+3V3</text>
<text x="23.4" y="34">+5V</text>
<text x="30.5" y="34">REF3333AIDBZR</text>
<text x="36.7" y="31.5">U7</text>
<text x="121.7" y="35.3">PE2</text>
<text x="134" y="30.2">STM32U585VIT6Q</text>
<text x="159" y="35.3">VDD</text>
<text x="31.5" y="39.1">IN</text>
<text x="40.9" y="39.1">OUT</text>
<text x="89.3" y="39.8">C3</text>
<text x="99.7" y="40.1">C4</text>
<text x="121.7" y="37.8">PE3</text>
<text x="121.7" y="40.3">PE4</text>
<text x="156.6" y="40.3">VDD11</text>
<text x="159.1" y="37.8">VSS</text>
<text x="21" y="44.5" transform="rotate(-90 21 44.5)">C8</text>
<text x="40.6" y="44.2">GND</text>
<text x="51.8" y="45.1" transform="rotate(-90 51.8 45.1)">C70</text>
<text x="67.3" y="45.1" transform="rotate(-90 67.3 45.1)">C71</text>
<text x="74.2" y="44.2">GND</text>
<text x="121.7" y="42.9">PE5</text>
<text x="121.7" y="45.4">PE6</text>
<text x="121.7" y="48">VBAT</text>
<text x="158.9" y="48">PB8</text>
<text x="158.9" y="45.4">PB9</text>
<text x="159" y="42.9">PE0</text>
<text x="196.1" y="42.9">GND</text>
<text x="205.2" y="43.9" transform="rotate(-90 205.2 43.9)">C48</text>
<text x="221.4" y="44.4" transform="rotate(-90 221.4 44.4)">C58</text>
<text x="250.1" y="44.2">+3V3</text>
<text x="95.5" y="50.5">X2</text>
<text x="121.7" y="50.5">PC13</text>
<text x="121.7" y="53">PC14-OSC32_IN</text>
<text x="151.1" y="50.5">PH3-BOOT0</text>
<text x="158.9" y="53">PB7</text>
<text x="255.3" y="53">D4</text>
<text x="36.1" y="54.3">GND</text>
<text x="75.6" y="56.1">X1</text>
<text x="110.2" y="58.1">GND</text>
<text x="121.7" y="55.6">PC15-OSC32_OUT</text>
<text x="121.7" y="58.1">VSS</text>
<text x="158.9" y="58.1">PB5</text>
<text x="158.9" y="55.6">PB6</text>
<text x="225.8" y="59.4">SW4</text>
<text x="237.2" y="57" transform="rotate(-90 237.2 57)">4</text>
<text x="238.9" y="58.1">1</text>
<text x="253.7" y="54.9" transform="rotate(-90 253.7 54.9)">K A</text>
<text x="255.3" y="55.6">SS12_C18199177</text>
<text x="59.5" y="63.2">C2</text>
<text x="121.7" y="60.7">VDD</text>
<text x="121.7" y="63.2">PH0-OSC_IN</text>
<text x="121.7" y="65.7">PH1-OSC_OUT</text>
<text x="158.9" y="65.7">PD7</text>
<text x="158.9" y="63.2">PB3</text>
<text x="158.9" y="60.7">PB4</text>
<text x="214.5" y="61.9">MINI_MSK12CO2</text>
<text x="237.2" y="63.8" transform="rotate(-90 237.2 63.8)">5</text>
<text x="238.9" y="60.7">2</text>
<text x="238.9" y="63.2">3</text>
<text x="94" y="68.3">C1</text>
<text x="121.7" y="68.3">NRST</text>
<text x="121.7" y="70.8">PC0</text>
<text x="158.9" y="70.8">PD5</text>
<text x="158.9" y="68.3">PD6</text>
<text x="241.9" y="69">R70</text>
<text x="121.7" y="73.4">PC1</text>
<text x="121.7" y="75.9">PC2</text>
<text x="158.9" y="75.9">PD3</text>
<text x="158.9" y="73.4">PD4</text>
<text x="223.2" y="77.7" transform="rotate(-90 223.2 77.7)">1</text>
<text x="226.1" y="77.1">B1</text>
<text x="75.4" y="79.7">GND</text>
<text x="121.7" y="78.4">PC3</text>
<text x="121.7" y="81">VSSA</text>
<text x="121.7" y="83.5">VREF+</text>
<text x="158.9" y="83.5">PD0</text>
<text x="158.9" y="81">PD1</text>
<text x="158.9" y="78.4">PD2</text>
<text x="223.2" y="78.6" transform="rotate(-90 223.2 78.6)">2</text>
<text x="226.1" y="79.6">BS-02-A1AJ010</text>
<text x="255.2" y="79.4" transform="rotate(-90 255.2 79.4)">C32</text>
<text x="41.1" y="89.9">+5V</text>
<text x="47.8" y="89.4">PZ254R-11-04P</text>
<text x="121.7" y="86.1">VDDA</text>
<text x="121.7" y="88.6">PA0</text>
<text x="157.7" y="88.6">PC11</text>
<text x="157.7" y="86.1">PC12</text>
<text x="51.8" y="94.2" transform="rotate(-90 51.8 94.2)">1</text>
<text x="54.3" y="94.2" transform="rotate(-90 54.3 94.2)">2</text>
<text x="56.9" y="94.2" transform="rotate(-90 56.9 94.2)">3</text>
<text x="59.4" y="94.2" transform="rotate(-90 59.4 94.2)">4</text>
<text x="62.2" y="92.4">H1</text>
<text x="82.4" y="92.4">+3V3</text>
<text x="121.7" y="91.1">PA1</text>
<text x="121.7" y="93.7">PA2</text>
<text x="157.7" y="91.1">PC10</text>
<text x="157.8" y="93.7">PA15</text>
<text x="195.5" y="92.4">+3V3</text>
<text x="24" y="100">+3V3</text>
<text x="121.7" y="96.2">PA3</text>
<text x="121.7" y="98.8">VSS</text>
<text x="121.7" y="101.3">VDD</text>
<text x="157.8" y="96.2">PA14</text>
<text x="159" y="98.8">VDD</text>
<text x="159.1" y="101.3">VSS</text>
<text x="65.3" y="103.8">GND</text>
<text x="76.7" y="103.8">GND</text>
<text x="121.7" y="103.8">PA4</text>
<text x="121.7" y="106.4">PA5</text>
<text x="155.2" y="103.8">VDDUSB</text>
<text x="157.8" y="106.4">PA13</text>
<text x="196.1" y="106.4">GND</text>
<text x="27.6" y="109.9" transform="rotate(-90 27.6 109.9)">1</text>
<text x="29.2" y="111.4">L2</text>
<text x="29.2" y="114">BLM18PG121SN1D_C14709</text>
<text x="74.7" y="112">SpiCs2</text>
<text x="121.7" y="108.9">PA6</text>
<text x="121.7" y="111.5">PA7</text>
<text x="157.8" y="111.5">PA11</text>
<text x="157.8" y="108.9">PA12</text>
<text x="27.6" y="115.1" transform="rotate(-90 27.6 115.1)">2</text>
<text x="121.7" y="114">PB0</text>
<text x="121.7" y="116.5">PB1</text>
<text x="121.7" y="119.1">PB2</text>
<text x="157.8" y="114">PA10</text>
<text x="159" y="119.1">PA8</text>
<text x="159" y="116.5">PA9</text>
<text x="121.7" y="121.6">PE7</text>
<text x="121.7" y="124.2">PE8</text>
<text x="158.9" y="124.2">PC8</text>
<text x="158.9" y="121.6">PC9</text>
<text x="22.3" y="127.7" transform="rotate(-90 22.3 127.7)">C30</text>
<text x="38.6" y="128.2" transform="rotate(-90 38.6 128.2)">C61</text>
<text x="52.6" y="128">+5V</text>
<text x="59.2" y="127.5">PZ254R-11-04P</text>
<text x="73.7" y="130.5">H3</text>
<text x="121.7" y="126.7">PE9</text>
<text x="121.7" y="129.2">PE10</text>
<text x="121.7" y="131.8">PE11</text>
<text x="157.7" y="131.8">PD15</text>
<text x="158.9" y="129.2">PC6</text>
<text x="158.9" y="126.7">PC7</text>
<text x="24.6" y="136.9">GND</text>
<text x="63.2" y="132.3" transform="rotate(-90 63.2 132.3)">1</text>
<text x="65.7" y="132.3" transform="rotate(-90 65.7 132.3)">2</text>
<text x="68.3" y="132.3" transform="rotate(-90 68.3 132.3)">3</text>
<text x="70.8" y="132.3" transform="rotate(-90 70.8 132.3)">4</text>
<text x="121.7" y="134.3">PE12</text>
<text x="121.7" y="136.9">PE13</text>
<text x="157.7" y="136.9">PD13</text>
<text x="157.7" y="134.3">PD14</text>
<text x="36.7" y="140.7">+3V3</text>
<text x="76.7" y="141.9">GND</text>
<text x="85.1" y="140.7">LQM2HPN2R2MG0L</text>
<text x="92.7" y="138.1">L1</text>
<text x="107.8" y="141.9">+3V3</text>
<text x="121.7" y="139.4">PE14</text>
<text x="121.7" y="141.9">PE15</text>
<text x="157.7" y="141.9">PD11</text>
<text x="157.7" y="139.4">PD12</text>
<text x="35.6" y="149.6">R4</text>
<text x="121.7" y="144.5">PB10</text>
<text x="121.7" y="147">PB11</text>
<text x="121.7" y="149.6">VLXSMPS</text>
<text x="157.7" y="144.5">PD10</text>
<text x="158.9" y="149.6">PD8</text>
<text x="158.9" y="147">PD9</text>
<text x="84.5" y="155.6" transform="rotate(-90 84.5 155.6)">C59</text>
<text x="121.7" y="152.1">VDDSMPS</text>
<text x="121.7" y="154.6">VSSSMPS</text>
<text x="157.7" y="154.6">PB14</text>
<text x="157.7" y="152.1">PB15</text>
<text x="195.5" y="153.4">+3V3</text>
<text x="100.8" y="156.1" transform="rotate(-90 100.8 156.1)">C60</text>
<text x="121.7" y="157.2">VDD11</text>
<text x="121.7" y="159.7">VSS</text>
<text x="157.7" y="157.2">PB13</text>
<text x="159" y="159.7">VDD</text>
<text x="30.3" y="164.8">C5</text>
<text x="45.7" y="164.8">TS3643TP</text>
<text x="45.7" y="162.3">SW2</text>
<text x="84.3" y="164.8">GND</text>
<text x="39.9" y="176.2">GND</text>
<text x="60.9" y="178.8">+3V3</text>
<text x="41.4" y="189.9" transform="rotate(-90 41.4 189.9)">C62</text>
<text x="50.2" y="189.9" transform="rotate(-90 50.2 189.9)">C63</text>
<text x="59.1" y="189.9" transform="rotate(-90 59.1 189.9)">C64</text>
<text x="68" y="189.9" transform="rotate(-90 68 189.9)">C65</text>
<text x="76.9" y="189.9" transform="rotate(-90 76.9 189.9)">C66</text>
<text x="85.8" y="189.9" transform="rotate(-90 85.8 189.9)">C72</text>
<text x="94.7" y="189.9" transform="rotate(-90 94.7 189.9)">C73</text>
<text x="61.5" y="199.1">GND</text>
</g>
<g font-size="1.3">
<text x="62.2" y="38">MCU_VREF</text>
<text x="105.1" y="36.7">TIM3_CH1</text>
<text x="105.1" y="39.2">TIM3_CH2</text>
<text x="104.7" y="46.9">MCU_VBAT</text>
<text x="214.6" y="46.9">MCU_VDD11</text>
<text x="172.7" y="51.9">TIM4_CH2</text>
<text x="172.7" y="54.5">TIM4_CH1</text>
<text x="105.9" y="67.2">MCU_RESET</text>
<text x="256.5" y="72.3">MCU_VBAT</text>
<text x="90.5" y="81.2">MCU_VREF</text>
<text x="91.7" y="85">MCU_VDDA</text>
<text x="172.7" y="95.1">SWCLK</text>
<text x="53.2" y="107.7" transform="rotate(-90 53.2 107.7)">SWDIO</text>
<text x="172.7" y="105.3">SWDIO</text>
<text x="223.2" y="106.6">TIM4_CH2</text>
<text x="55.8" y="108" transform="rotate(-90 55.8 108)">SWCLK</text>
<text x="172.7" y="112.9">MCU_UART_RX</text>
<text x="223.2" y="112.9">TIM3_CH2</text>
<text x="223.2" y="109.1">TIM4_CH1</text>
<text x="172.7" y="115.4">MCU_UART_TX</text>
<text x="223.2" y="119.3">TIM1_CH2</text>
<text x="223.2" y="115.4">TIM3_CH1</text>
<text x="14.2" y="120.5">MCU_VDDA</text>
<text x="77.5" y="120.5">SPI_CS_2</text>
<text x="100" y="125.6">TIM1_CH1</text>
<text x="100.3" y="120.5">SPI_CS_2</text>
<text x="222" y="125.6">TIM15_CH2</text>
<text x="223.2" y="121.8">TIM1_CH1</text>
<text x="100" y="130.7">TIM1_CH2</text>
<text x="222" y="128.1">TIM15_CH1</text>
<text x="71.3" y="148.5">MCU_VDD11</text>
<text x="20.8" y="154.8">MCU_RESET</text>
<text x="64.6" y="152.7" transform="rotate(-90 64.6 152.7)">MCU_UART_TX</text>
<text x="67.2" y="153" transform="rotate(-90 67.2 153)">MCU_UART_RX</text>
<text x="175.3" y="151">TIM15_CH2</text>
<text x="175.3" y="153.5">TIM15_CH1</text>
</g>
<g font-size="1.3" fill="#840084">
<text x="22.8" y="46.2" transform="rotate(-90 22.8 46.2)">100nF</text>
<text x="53.5" y="45" transform="rotate(-90 53.5 45)">1uF</text>
<text x="65.5" y="46.2" transform="rotate(-90 65.5 46.2)">100nF</text>
<text x="85.1" y="45.9">32.768kHz 12.5pF</text>
<text x="89" y="43.4">18pF</text>
<text x="99.4" y="43.4">18pF</text>
<text x="207" y="44.9" transform="rotate(-90 207 44.9)">100nF</text>
<text x="219.2" y="44.6" transform="rotate(-90 219.2 44.6)">2.2uF</text>
<text x="70.4" y="57.9">25MHz 12pF</text>
<text x="57.5" y="65">18pF</text>
<text x="93.8" y="70.1">18pF</text>
<text x="241.2" y="70.8">100Ω</text>
<text x="253.4" y="80.5" transform="rotate(-90 253.4 80.5)">100nF</text>
<text x="73" y="109.9">TestPoint</text>
<text x="24.1" y="128.8" transform="rotate(-90 24.1 128.8)">100nF</text>
<text x="36.3" y="128.5" transform="rotate(-90 36.3 128.5)">2.2uF</text>
<text x="33" y="151.1">10kΩ</text>
<text x="86.3" y="156.7" transform="rotate(-90 86.3 156.7)">100nF</text>
<text x="98.5" y="156.4" transform="rotate(-90 98.5 156.4)">2.2uF</text>
<text x="28.8" y="162.8">10nF</text>
<text x="43.1" y="191" transform="rotate(-90 43.1 191)">100nF</text>
<text x="52" y="191" transform="rotate(-90 52 191)">100nF</text>
<text x="60.9" y="191" transform="rotate(-90 60.9 191)">100nF</text>
<text x="69.8" y="191" transform="rotate(-90 69.8 191)">100nF</text>
<text x="78.7" y="191" transform="rotate(-90 78.7 191)">100nF</text>
<text x="87.6" y="191" transform="rotate(-90 87.6 191)">100nF</text>
<text x="96.5" y="191" transform="rotate(-90 96.5 191)">100nF</text>
</g>
<g font-size="1.3" fill="#848400">
<text x="180.5" y="48">MCU_I2C_SCL</text>
<text x="180.5" y="45.4">MCU_I2C_SDA</text>
<text x="174.2" y="65.7">DISP_D7</text>
<text x="174.2" y="63.2">DISP_PWM</text>
<text x="102.7" y="70.8">ADC_IN_1</text>
<text x="174.2" y="70.8">DISP_D5</text>
<text x="174.2" y="68.3">DISP_D6</text>
<text x="102.7" y="75.9">ADC_IN_3</text>
<text x="102.7" y="73.4">ADC_IN_2</text>
<text x="174.2" y="75.9">DISP_D3</text>
<text x="174.2" y="73.4">DISP_D4</text>
<text x="102.7" y="78.4">ADC_IN_4</text>
<text x="174.2" y="81">DISP_D1</text>
<text x="174.2" y="78.4">DISP_D2</text>
<text x="174.2" y="83.5">DISP_D0</text>
<text x="93.8" y="88.6">ADC_IN_5</text>
<text x="174.2" y="88.6">DISP_EN</text>
<text x="174.2" y="86.1">DISP_A0</text>
<text x="93.8" y="93.7">ADC_IN_7</text>
<text x="93.8" y="91.1">ADC_IN_6</text>
<text x="174.2" y="91.1">DISP_RES</text>
<text x="93.8" y="96.2">ADC_IN_8</text>
<text x="98.8" y="103.8">ADC_IN_9</text>
<text x="99.8" y="106.4">SPI_SCK</text>
<text x="240.2" y="107.7">LOGIC_IN_1</text>
<text x="98.9" y="111.5">SPI_MOSI</text>
<text x="98.9" y="108.9">SPI_MISO</text>
<text x="174.2" y="108.9">CAN_TX</text>
<text x="174.2" y="111.5">CAN_RX</text>
<text x="240.2" y="110.2">LOGIC_IN_2</text>
<text x="92.1" y="119.1">MCU_ENC_1_BTN</text>
<text x="94.6" y="116.5">MCU_ENC_2_A</text>
<text x="98.4" y="114">FLASH_EN</text>
<text x="240.2" y="114">LOGIC_IN_3</text>
<text x="240.2" y="116.5">LOGIC_IN_4</text>
<text x="92.1" y="124.2">MCU_ENC_2_BTN</text>
<text x="240.2" y="122.9">LOGIC_IN_6</text>
<text x="240.2" y="120.4">LOGIC_IN_5</text>
<text x="174.2" y="129.2">MCU_ENC_1_A</text>
<text x="174.2" y="126.7">MCU_ENC_1_B</text>
<text x="240.2" y="129.2">LOGIC_IN_8</text>
<text x="240.2" y="126.7">LOGIC_IN_7</text>
<text x="174.2" y="147">MCU_ENC_2_B</text>
</g>
<g font-size="1.3" fill="#0000c2">
<text x="52.8" y="87.1">SWD</text>
<text x="63.9" y="125.2">UART</text>
</g>
</svg>
